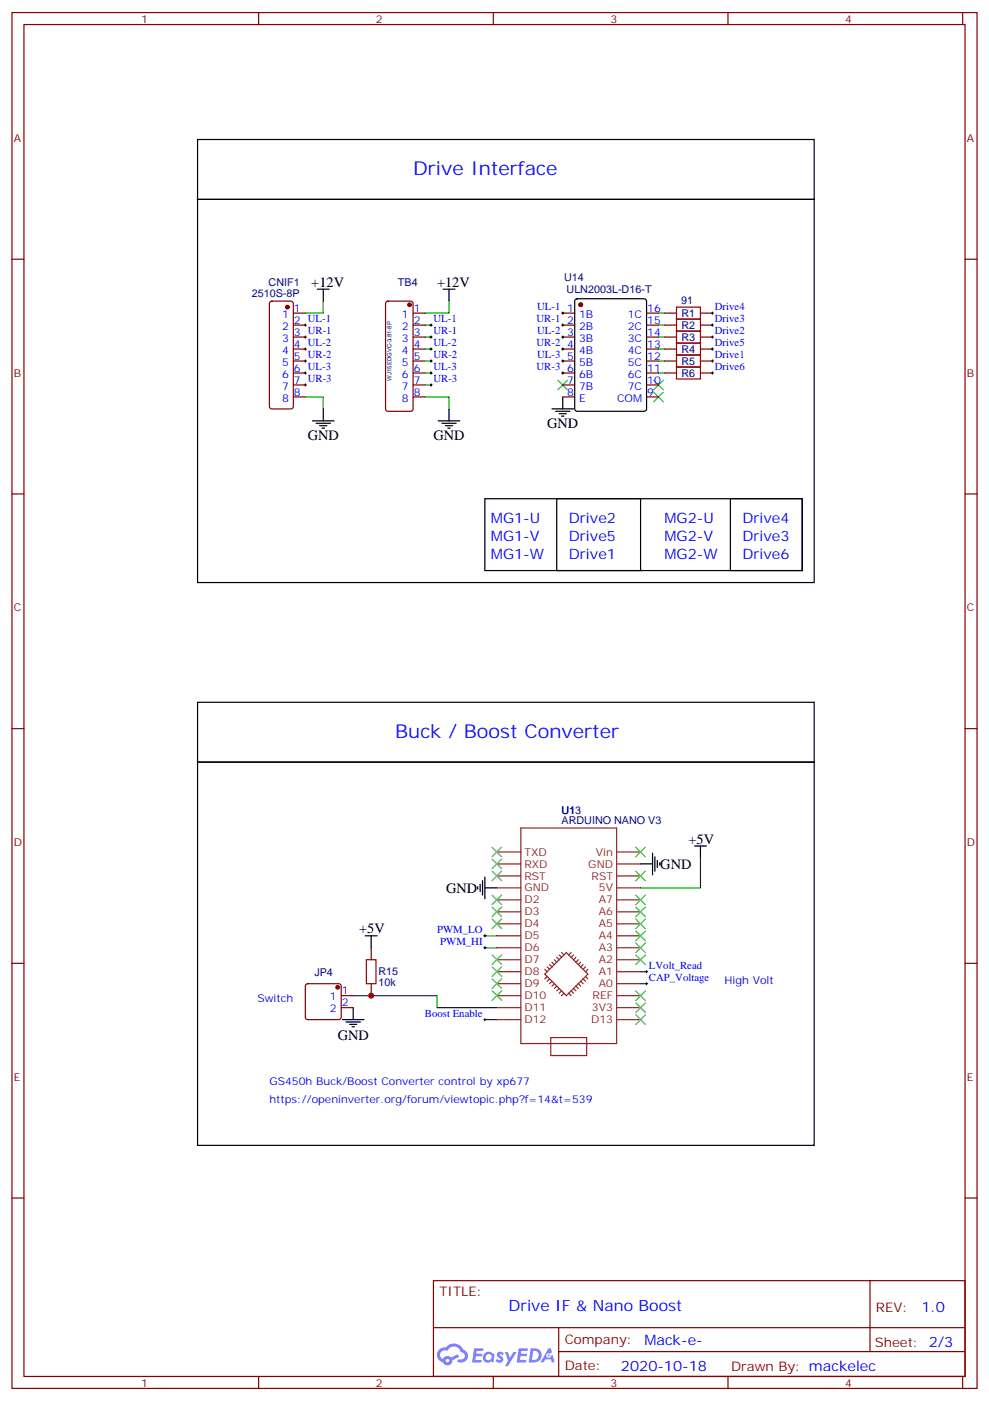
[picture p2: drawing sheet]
<svg xmlns="http://www.w3.org/2000/svg" width="291mm" height="413mm" viewBox="0 0 291 413" stroke-linecap="round" stroke-linejoin="round" font-family="sans-serif">
<g fill="none" stroke="#870000" stroke-width=".35">
<path d="M3.5 3.7h284.4v405.3h-284.4zM7.1 7.2h277.2v398.3h-277.2zM76.2 3.7v3.5M145.3 3.7v3.5M214.5 3.7v3.5M283.6 3.7v3.5M3.5 76.4h3.6M284.3 76.4h3.6M3.5 145.5h3.6M284.3 145.5h3.6M3.5 214.7h3.6M284.3 214.7h3.6"/>
<path d="M3.5 283.8h3.6M284.3 283.8h3.6M3.5 353h3.6M284.3 353h3.6M127.7 377.3h156.6v28.2h-156.6zM256.3 377.3v20.9M127.7 391.1h156.5M164.6 398.2h119.6M164.6 391.1v14.2M76.2 405.5v3.5M145.3 405.5v3.5M214.5 405.5v3.5"/>
<path d="M283.6 405.5v3.5"/>
</g>
<g fill="#5487ff">
<path d="M146.7 398.5a1.22 1.22 0 0 1 1.7 .2l-.4 .6a.47 .47 0 0 0-.3-.4 .47 .47 0 0 0-.5 .2l.1 .2a1.14 1.14 0 0 1 .8 1.8 1.14 1.14 0 0 1-1.9 0l-.2-.2 .5-.6 .7 .5a.29 .29 0 0 0 .3-.3 .29 .29 0 0 0-.2-.3 1.04 1.04 0 0 1-.6-1.7z"/>
<path d="M139.7 397.2h2.4l.3 .2-.2 .5-1.8 .1-.1 .8h1.5l.3 .4-.3 .4h-1.6l-.2 1.1h1.7l.2 .3-.2 .3-2.6 .1z"/>
<path d="M152.8 397.2h2.4l.3 .2-.1 .5-1.8 .1-.2 .8h1.6l.3 .4-.4 .4h-1.6l-.1 1.1h1.7l.2 .3-.2 .3-2.6 .1z"/>
<path d="M161.6 397.2h.7l.3 1.3-.6 .3a.69 .69 0 0 0-1 .3 .69 .69 0 0 0 .4 .9 .69 .69 0 0 0 .9-.6l.5-.2 .6 2.2h-.8l-.2-.9h-1.8l-.5 .9h-.8z"/>
<path d="M148.8 398.3h.8l.6 1.8 1.1-1.8h.9l-2.6 4.2h-.8l.9-1.5z"/>
<path d="M156.4 397.2l-.6 4.2h1.3a2.11 2.11 0 0 0 2.5-2.1 2.11 2.11 0 0 0-2.5-2.1zM157.1 398a1.39 1.39 0 0 1 1.7 1.4 1.39 1.39 0 0 1-1.8 1.3h-.3z"/>
<path d="M142.7 398.8a1.54 1.54 0 0 0-.1 2.2 1.54 1.54 0 0 0 2.2 .1l.6 .3 .3-2.3-.2-.3h-.4a1.49 1.49 0 0 0-2.4 0zM143 399.8a.94 .94 0 0 1 1.8 0 .94 .94 0 0 1-1.8 0z"/>
<path d="M129.4 397.6a2.18 2.18 0 0 0 1.1 3.7 1.44 1.44 0 0 0 1.6 .9 1.44 1.44 0 0 0 1.2-1.4l2-1.1-.5-.7-1.9 1a1.47 1.47 0 0 0-2.4 .4 1.39 1.39 0 0 1-.7-1.9 1.39 1.39 0 0 1 2-.5 2.12 2.12 0 0 1 2.2-1.3 2.12 2.12 0 0 1 1.9 1.7 1.14 1.14 0 0 1 1.1 1.4 1.14 1.14 0 0 1-1.7 .7 .43 .43 0 0 0-.5 .4 .43 .43 0 0 0 .4 .5 1.98 1.98 0 0 0 2.5-1.2 1.98 1.98 0 0 0-1.2-2.6 3.1 3.1 0 0 0-5.3-.6l-.9 .1zM131.3 400.9a.55 .55 0 0 1 1.1 0 .55 .55 0 0 1-1.1 0z"/>
<circle cx="161.6" cy="399.3" r=".26"/>
</g>
<g fill="none" stroke="#8c2424" stroke-width=".35">
<path d="M146.4 258.1h7.1M146.4 254.5h7.1M146.4 251h7.1M153.5 243.9h28.2v63.5h-28.2zM181.7 258.1h7M181.7 254.5h7M181.7 251h7M146.4 279.2h7.1M146.4 275.7h7.1M146.4 272.2h7.1M146.4 268.6h7.1M146.4 265.1h7.1"/>
<path d="M146.4 261.6h7.1M181.7 279.2h7M181.7 275.7h7M181.7 272.2h7M181.7 268.6h7M181.7 265.1h7M181.7 261.6h7M146.4 296.9h7.1M146.4 293.3h7.1M146.4 289.8h7.1M146.4 286.3h7.1M146.4 282.8h7.1"/>
<path d="M160.5 287l6.4-6.4 6.3 6.4-6.3 6.3zM160.5 285.6l.7 .7M161.2 284.9l.7 .7M161.2 287.7l-.7 .7M161.9 288.4l-.7 .7M161.9 284.2l.7 .7M162.6 283.5l.7 .7M162.6 289.1l-.7 .7M163.3 289.8l-.7 .7M163.3 282.8l.7 .7M164 282l.7 .8M164 290.5l-.7 .7"/>
<path d="M164.7 281.3l.8 .7M164.7 291.2l-.7 .7M165.5 280.6l.7 .7M165.5 291.9l-.8 .7M166.2 292.6l-.7 .7M167.6 292.6l.7 .7M168.3 291.9l.7 .7M168.3 280.6l-.7 .7M169 291.2l.7 .7M169 281.3l-.7 .7M169.7 290.5l.7 .7M169.7 282l-.7 .8"/>
<path d="M170.4 289.8l.7 .7M170.4 282.8l-.7 .7M171.1 289.1l.7 .7M171.1 283.5l-.7 .7M171.8 288.4l.7 .7M171.8 284.2l-.7 .7M172.5 287.7l.7 .7M172.5 284.9l-.7 .7M173.2 285.6l-.7 .7M181.7 296.9h7M181.7 293.3h7M181.7 289.8h7"/>
<path d="M181.7 286.3h7M181.7 282.8h7M146.4 300.4h7.1M162.3 305.7h10.6v5.3h-10.6zM181.7 300.4h7"/>
</g>
<g fill="none" stroke="#000" stroke-width=".35">
<path d="M58.2 58.7h181.7v112.9h-181.7zM58.2 41.1h181.7v17.6h-181.7zM93.5 85.2h3.5M95.2 85.2v3.5M130.5 85.2h3.6M132.3 85.2v3.5M169.6 88.2l.4-.2h19.8l.6 .4 .1 32.1-.5 .6-20 .1-.6-.5-.1-32zM165.8 116.9v3.6M92.1 124h6.3M93.1 124.7h4.3M94.2 125.4h2.1M94.9 126.1h.7"/>
<path d="M95.2 120.5v3.5M129.1 124h6.4M130.2 124.7h4.2M131.2 125.4h2.1M131.9 126.1h.7M132.3 120.5v3.5M162.6 120.5h6.4M163.7 121.2h4.2M164.7 121.9h2.2M165.5 122.6h.7M142.9 146.9h93.5v21.2h-93.5zM164 146.9h24.7v21.2h-24.7z"/>
<path d="M215.2 146.9h21.2v21.2h-21.2zM58.2 206.9h181.7v17.6h-181.7zM58.2 224.5h181.7v112.9h-181.7zM142.2 259.5v4.2M142.9 258.4v6.4M188.7 254.5h3.6M192.3 251.4v6.3M193 252.4v4.2M193.7 253.5v2.1M194.4 254.2v.7M204.6 249.2h3.5M206.4 249.2v3.6"/>
<path d="M107.6 275.7h3.5M109.4 275.7v3.5M140.8 261.2v.7M141.5 260.5v2.1M142.9 261.6h3.5M104.1 296.9v3.5M100.9 300.4h6.3M102 301.1h4.2M103 301.8h2.1M103.7 302.5h.7"/>
</g>
<g fill="none" stroke="#008700" stroke-width=".35">
<path d="M95.2 88.7v3.6h-5.2M125.2 99.3h1.8M125.2 95.8h1.8M132.3 88.7v3.6h-7.1M194 99.3h1.8M194 95.8h1.8M194 92.3h1.8M90 116.9h5.2v3.6M125.2 116.9h7.1v3.6M125.2 113.4h1.8M125.2 109.9h1.8M125.2 106.4h1.8"/>
<path d="M125.2 102.8h1.8M194 109.9h1.8M194 106.4h1.8M194 102.8h1.8M206.4 252.8v8.8h-17.7M142.9 275.7h3.5M142.9 279.2h3.5M104.1 293.3h24.7v3.6h17.6M188.7 289.8h1.8M188.7 286.3h1.8M142.9 300.4h3.5"/>
</g>
<g fill="none" stroke="#000" stroke-width=".29">
<path d="M89.6 99.3h.7M89.6 95.8h.7M90 95.4v.7M90 99v.7M126.6 99.3h.8M126.6 95.8h.8M127 95.4v.7M127 99v.7M165.5 99.3h.7M165.5 95.8h.7M165.5 92.3h.7M165.8 91.9v.7"/>
<path d="M165.8 95.4v.7M165.8 99v.7M209.5 99.3h.8M209.5 95.8h.8M209.5 92.3h.8M209.9 91.9v.7M209.9 95.4v.7M209.9 99v.7M89.6 113.4h.7M89.6 109.9h.7M89.6 106.4h.7M89.6 102.8h.7"/>
<path d="M90 102.5v.7M90 106v.7M90 109.5v.7M90 113.1v.7M126.6 113.4h.8M126.6 109.9h.8M126.6 106.4h.8M126.6 102.8h.8M127 102.5v.7M127 106v.7M127 109.5v.7M127 113.1v.7"/>
<path d="M165.5 109.9h.7M165.5 106.4h.7M165.5 102.8h.7M165.8 102.5v.7M165.8 106v.7M165.8 109.5v.7M209.5 109.9h.8M209.5 106.4h.8M209.5 102.8h.8M209.9 102.5v.7M209.9 106v.7M209.9 109.5v.7"/>
<path d="M142.5 275.7h.7M142.5 279.2h.7M142.9 275.3v.7M142.9 278.9v.7M190.1 289.8h.8M190.1 286.3h.8M190.5 285.9v.7M190.5 289.5v.7M142.5 300.4h.7M142.9 300v.7"/>
</g>
<path d="M199.3 90.5h7.1v3.5h-7.1zM199.3 94h7.1v3.5h-7.1zM199.3 97.5h7.1v3.6h-7.1zM199.3 101.1h7.1v3.5h-7.1zM199.3 104.6h7.1v3.5h-7.1zM199.3 108.1h7.1v3.6h-7.1zM107.9 282.8h2.9v7h-2.9z" fill="none" stroke="#a10000" stroke-width=".35"/>
<g fill="none" stroke="#870000" stroke-width=".35">
<path d="M79.6 88.9l.5-.2h5.6l.5 .2 .2 .5v30.4l-.2 .5-.5 .2h-5.6l-.5-.3-.2-.4v-30.4zM86.4 92.3h3.6M86.4 95.8h3.6M86.4 99.3h3.6M113.8 88.9l.5-.2h6.7l.7 .5v31.3l-.2 .5-.5 .2h-6.7l-.5-.3-.2-.4v-31.1zM121.7 92.3h3.5M121.7 95.8h3.5M121.7 99.3h3.5M165.8 92.3h3.5M165.8 95.8h3.5M165.8 99.3h3.5M190.5 92.3h3.5"/>
<path d="M190.5 95.8h3.5M190.5 99.3h3.5M195.8 92.3h3.5M195.8 95.8h3.5M195.8 99.3h3.5M206.4 92.3h3.5M206.4 95.8h3.5M206.4 99.3h3.5M86.4 102.8h3.6M86.4 106.4h3.6M86.4 109.9h3.6M86.4 113.4h3.6"/>
<path d="M86.4 116.9h3.6M121.7 102.8h3.5M121.7 106.4h3.5M121.7 109.9h3.5M121.7 113.4h3.5M121.7 116.9h3.5M165.8 102.8h3.5M165.8 106.4h3.5M165.8 109.9h3.5M165.8 113.4h3.5M165.8 116.9h3.5M190.5 102.8h3.5"/>
<path d="M190.5 106.4h3.5M190.5 109.9h3.5M190.5 113.4h3.5M190.5 116.9h3.5M195.8 102.8h3.5M195.8 106.4h3.5M195.8 109.9h3.5M206.4 102.8h3.5M206.4 106.4h3.5M206.4 109.9h3.5M109.4 279.2v3.6M90.2 290l.5-.2h9.1l.5 .2 .2 .5v9.2l-.2 .5-.5 .2h-9.1l-.5-.2-.2-.5v-9.2z"/>
<path d="M100.5 293.3h3.6M100.5 296.9h3.6M109.4 289.8v3.5"/>
</g>
<g fill="none" stroke="#3c3" stroke-width=".35">
<path d="M164.4 112l2.8 2.8M167.2 112l-2.8 2.8M192.6 112l2.8 2.8M192.6 115.5l2.8 2.9M195.4 112l-2.8 2.8M195.4 115.5l-2.8 2.9M145 249.6l2.8 2.8M145 256.6l2.8 2.9M145 253.1l2.8 2.8M147.8 249.6l-2.8 2.8M147.8 256.6l-2.8 2.9M147.8 253.1l-2.8 2.8"/>
<path d="M187.3 249.6l2.8 2.8M187.3 256.6l2.8 2.9M190.1 249.6l-2.8 2.8M190.1 256.6l-2.8 2.9M145 263.7l2.8 2.8M145 267.2l2.8 2.9M145 270.8l2.8 2.8M147.8 263.7l-2.8 2.8M147.8 267.2l-2.8 2.9M147.8 270.8l-2.8 2.8M187.3 277.8l2.8 2.8M187.3 274.3l2.8 2.8"/>
<path d="M187.3 270.8l2.8 2.8M187.3 267.2l2.8 2.9M187.3 263.7l2.8 2.8M190.1 277.8l-2.8 2.8M190.1 274.3l-2.8 2.8M190.1 270.8l-2.8 2.8M190.1 267.2l-2.8 2.9M190.1 263.7l-2.8 2.8M145 281.3l2.8 2.9M145 284.9l2.8 2.8M145 288.4l2.8 2.8M145 291.9l2.8 2.8"/>
<path d="M147.8 291.9l-2.8 2.8M147.8 281.3l-2.8 2.9M147.8 284.9l-2.8 2.8M147.8 288.4l-2.8 2.8M187.3 299l2.8 2.8M187.3 295.5l2.8 2.8M187.3 291.9l2.8 2.8M187.3 281.3l2.8 2.9M190.1 299l-2.8 2.8M190.1 295.5l-2.8 2.8M190.1 291.9l-2.8 2.8M190.1 281.3l-2.8 2.9"/>
</g>
<g fill="#870000" stroke="#870000" stroke-width=".35">
<circle cx="99.5" cy="290.9" r=".53"/>
<circle cx="120.6" cy="89.8" r=".53"/>
<circle cx="84.7" cy="90.5" r=".53"/>
<circle cx="171.1" cy="89.8" r=".53"/>
</g>
<circle cx="109.4" cy="293.3" r=".88" fill="#c00"/>
<g font-size="5.6" fill="#00f">
<text x="121.7" y="51.7">Drive Interface</text>
<text x="116.4" y="217.5">Buck / Boost Converter</text>
</g>
<text font-size="4.6" fill="#00f" x="149.8" y="386.3">Drive IF &amp; Nano Boost</text>
<g font-size="4.2">
<text x="91.7" y="84.5">+12V</text>
<text x="128.8" y="84.5">+12V</text>
<text x="90.7" y="129.6">GND</text>
<text x="127.7" y="129.6">GND</text>
<text x="161.2" y="126.1">GND</text>
<text x="202.8" y="248.5">+5V</text>
<text x="194.6" y="255.9">GND</text>
<text x="131.4" y="263">GND</text>
<text x="105.8" y="275">+5V</text>
<text x="99.5" y="306.5">GND</text>
</g>
<g font-size="4.2" fill="#00f">
<text x="144.6" y="154">MG1-U</text>
<text x="167.6" y="154">Drive2</text>
<text x="195.8" y="154">MG2-U</text>
<text x="218.7" y="154">Drive4</text>
<text x="144.6" y="159.3">MG1-V</text>
<text x="167.6" y="159.3">Drive5</text>
<text x="195.8" y="159.3">MG2-V</text>
<text x="218.7" y="159.3">Drive3</text>
<text x="144.6" y="164.6">MG1-W</text>
<text x="167.6" y="164.6">Drive1</text>
<text x="195.8" y="164.6">MG2-W</text>
<text x="218.7" y="164.6">Drive6</text>
<text x="271.5" y="386.6">1.0</text>
<text x="189.9" y="396.1">Mack-e-</text>
<text x="183" y="403.9">2020-10-18</text>
</g>
<g font-size="3.9" fill="#800">
<text x="129.5" y="381.9">TITLE:</text>
<text x="258.1" y="386.6">REV:</text>
<text x="166.4" y="396.1">Company:</text>
<text x="257.7" y="396.7">Sheet: 2/3</text>
<text x="166.4" y="403.8">Date:</text>
<text x="215.4" y="403.8">Drawn By: mackelec</text>
</g>
<g font-size="3.2" fill="#800">
<text x="41.6" y="6.7">1</text>
<text x="110.8" y="6.7">2</text>
<text x="179.9" y="6.7">3</text>
<text x="249.1" y="6.7">4</text>
<text x="4.1" y="41.8">A</text>
<text x="284.9" y="41.8">A</text>
<text x="4.1" y="110.9">B</text>
<text x="284.9" y="110.9">B</text>
<text x="4.1" y="180.1">C</text>
<text x="284.9" y="180.1">C</text>
<text x="4.1" y="249.2">D</text>
<text x="284.9" y="249.2">D</text>
<text x="4.1" y="318.4">E</text>
<text x="284.9" y="318.4">E</text>
<text x="41.6" y="408.5">1</text>
<text x="110.8" y="408.5">2</text>
<text x="179.9" y="408.5">3</text>
<text x="249.1" y="408.5">4</text>
</g>
<g font-size="3.2" fill="#000080">
<text x="166.2" y="82.8">U14</text>
<text x="74.2" y="87.6">2510S-8P</text>
<text x="79.1" y="84.3">CNIF1</text>
<text x="117.2" y="84.3">TB4</text>
<text x="166.9" y="86.3">ULN2003L-D16-T</text>
<text x="200.7" y="89.4">91</text>
<text x="200.7" y="93.4">R1</text>
<text x="200.7" y="96.9">R2</text>
<text x="200.7" y="100.5">R3</text>
<text x="200.7" y="104">R4</text>
<text x="200.7" y="107.5">R5</text>
<text x="200.7" y="111">R6</text>
<text x="165.4" y="239.9">U13</text>
<text x="165.5" y="239.7">U1</text>
<text x="165.4" y="242.9">ARDUINO NANO V3</text>
<text x="92.6" y="287.5">JP4</text>
<text x="111.5" y="287.3">R15</text>
<text x="111.5" y="290.5">10k</text>
</g>
<g font-size="3.2" fill="#00f">
<text x="83.1" y="93.7">1</text>
<text x="86.6" y="91.9">1</text>
<text x="86.6" y="95.4">2 UL-1</text>
<text x="118.4" y="93.7">1</text>
<text x="121.9" y="91.9">1</text>
<text x="121.9" y="95.4">2</text>
<text x="127.7" y="94.9">UL-1</text>
<text x="158.1" y="94.9">UR-1</text>
<text x="158.2" y="91.4">UL-1</text>
<text x="167.1" y="91.9">1</text>
<text x="167.1" y="95.4">2</text>
<text x="170.6" y="93.7">1B</text>
<text x="185" y="93.7">1C</text>
<text x="190.7" y="95.4">15</text>
<text x="190.7" y="91.9">16</text>
<text x="210.6" y="94.9">Drive3</text>
<text x="210.6" y="91.4">Drive4</text>
<text x="83.1" y="97.2">2</text>
<text x="83.1" y="100.7">3</text>
<text x="86.6" y="99">3 UR-1</text>
<text x="118.4" y="97.2">2</text>
<text x="118.4" y="100.7">3</text>
<text x="121.9" y="99">3</text>
<text x="127.7" y="102">UL-2</text>
<text x="127.7" y="98.4">UR-1</text>
<text x="158.1" y="102">UR-2</text>
<text x="158.2" y="98.4">UL-2</text>
<text x="167.1" y="99">3</text>
<text x="170.6" y="97.2">2B</text>
<text x="170.6" y="100.7">3B</text>
<text x="185" y="100.7">3C</text>
<text x="185" y="97.2">2C</text>
<text x="190.7" y="99">14</text>
<text x="210.6" y="98.4">Drive2</text>
<text x="210.6" y="102">Drive5</text>
<text x="83.1" y="104.2">4</text>
<text x="83.1" y="107.8">5</text>
<text x="86.6" y="102.5">4 UL-2</text>
<text x="86.6" y="106">5 UR-2</text>
<text x="118.4" y="104.2">4</text>
<text x="118.4" y="107.8">5</text>
<text x="121.9" y="102.5">4</text>
<text x="121.9" y="106">5</text>
<text x="127.7" y="105.5">UR-2</text>
<text x="158.2" y="105.5">UL-3</text>
<text x="167.1" y="102.5">4</text>
<text x="167.1" y="106">5</text>
<text x="170.6" y="104.2">4B</text>
<text x="170.6" y="107.8">5B</text>
<text x="185" y="107.8">5C</text>
<text x="185" y="104.2">4C</text>
<text x="190.7" y="106">12</text>
<text x="190.7" y="102.5">13</text>
<text x="210.6" y="105.5">Drive1</text>
<text x="83.1" y="111.3">6</text>
<text x="86.6" y="109.5">6 UL-3</text>
<text x="86.6" y="113.1">7 UR-3</text>
<text x="118.4" y="111.3">6</text>
<text x="121.9" y="109.5">6</text>
<text x="121.9" y="113.1">7</text>
<text x="127.7" y="112.5">UR-3</text>
<text x="127.7" y="109">UL-3</text>
<text x="158.1" y="109">UR-3</text>
<text x="167.1" y="109.5">6</text>
<text x="167.1" y="113.1">7</text>
<text x="170.6" y="111.3">6B</text>
<text x="185" y="111.3">6C</text>
<text x="190.7" y="113.1">10</text>
<text x="190.7" y="109.5">11</text>
<text x="210.6" y="109">Drive6</text>
<text x="83.1" y="114.8">7</text>
<text x="83.1" y="118.4">8</text>
<text x="86.6" y="116.6">8</text>
<text x="118.4" y="114.8">7</text>
<text x="118.4" y="118.4">8</text>
<text x="121.9" y="116.6">8</text>
<text x="167.1" y="116.6">8</text>
<text x="170.6" y="114.8">7B</text>
<text x="170.6" y="118.4">E</text>
<text x="181.8" y="118.4">COM</text>
<text x="185" y="114.8">7C</text>
<text x="190.7" y="116.6">9</text>
<text x="128.8" y="274.8">PWM_LO</text>
<text x="129.7" y="278.3">PWM_HI</text>
<text x="191.2" y="285.4">LVolt_Read</text>
<text x="100.7" y="293">1</text>
<text x="191.2" y="288.9">CAP_Voltage</text>
<text x="213.4" y="289.8">High Volt</text>
<text x="75.8" y="295.1">Switch</text>
<text x="97.2" y="294.7">1</text>
<text x="97.2" y="298.3">2</text>
<text x="100.7" y="296.5">2</text>
<text x="125.2" y="299.5">Boost Enable</text>
<text x="79.4" y="319.8">GS450h Buck/Boost Converter control by xp677</text>
<text x="79.4" y="325.1">https://openinverter.org/forum/viewtopic.php?f=14&amp;t=539</text>
</g>
<g font-size="3.2" fill="#8d2323">
<text x="154.5" y="255.6">RXD</text>
<text x="154.5" y="252.1">TXD</text>
<text x="173.3" y="255.6">GND</text>
<text x="175.6" y="252.1">Vin</text>
<text x="154.5" y="262.6">GND</text>
<text x="154.5" y="259.1">RST</text>
<text x="174.3" y="259.1">RST</text>
<text x="176.4" y="262.6">5V</text>
<text x="154.5" y="269.7">D3</text>
<text x="154.5" y="266.2">D2</text>
<text x="176.4" y="269.7">A6</text>
<text x="176.4" y="266.2">A7</text>
<text x="154.5" y="273.2">D4</text>
<text x="176.4" y="273.2">A5</text>
<text x="154.5" y="280.3">D6</text>
<text x="154.5" y="276.8">D5</text>
<text x="176.4" y="276.8">A4</text>
<text x="176.4" y="280.3">A3</text>
<text x="154.5" y="287.3">D8</text>
<text x="154.5" y="283.8">D7</text>
<text x="176.4" y="283.8">A2</text>
<text x="176.4" y="287.3">A1</text>
<text x="154.5" y="290.9">D9</text>
<text x="176.4" y="290.9">A0</text>
<text x="154.5" y="297.9">D11</text>
<text x="154.5" y="294.4">D10</text>
<text x="174.4" y="297.9">3V3</text>
<text x="174.6" y="294.4">REF</text>
<text x="154.5" y="301.4">D12</text>
<text x="174.1" y="301.4">D13</text>
</g>
<text font-size="1.8" fill="#000080" x="115.4" y="112.2" transform="rotate(-90 115.4 112.2)">WJ15EDGVC-3.81-8P</text>
</svg>
